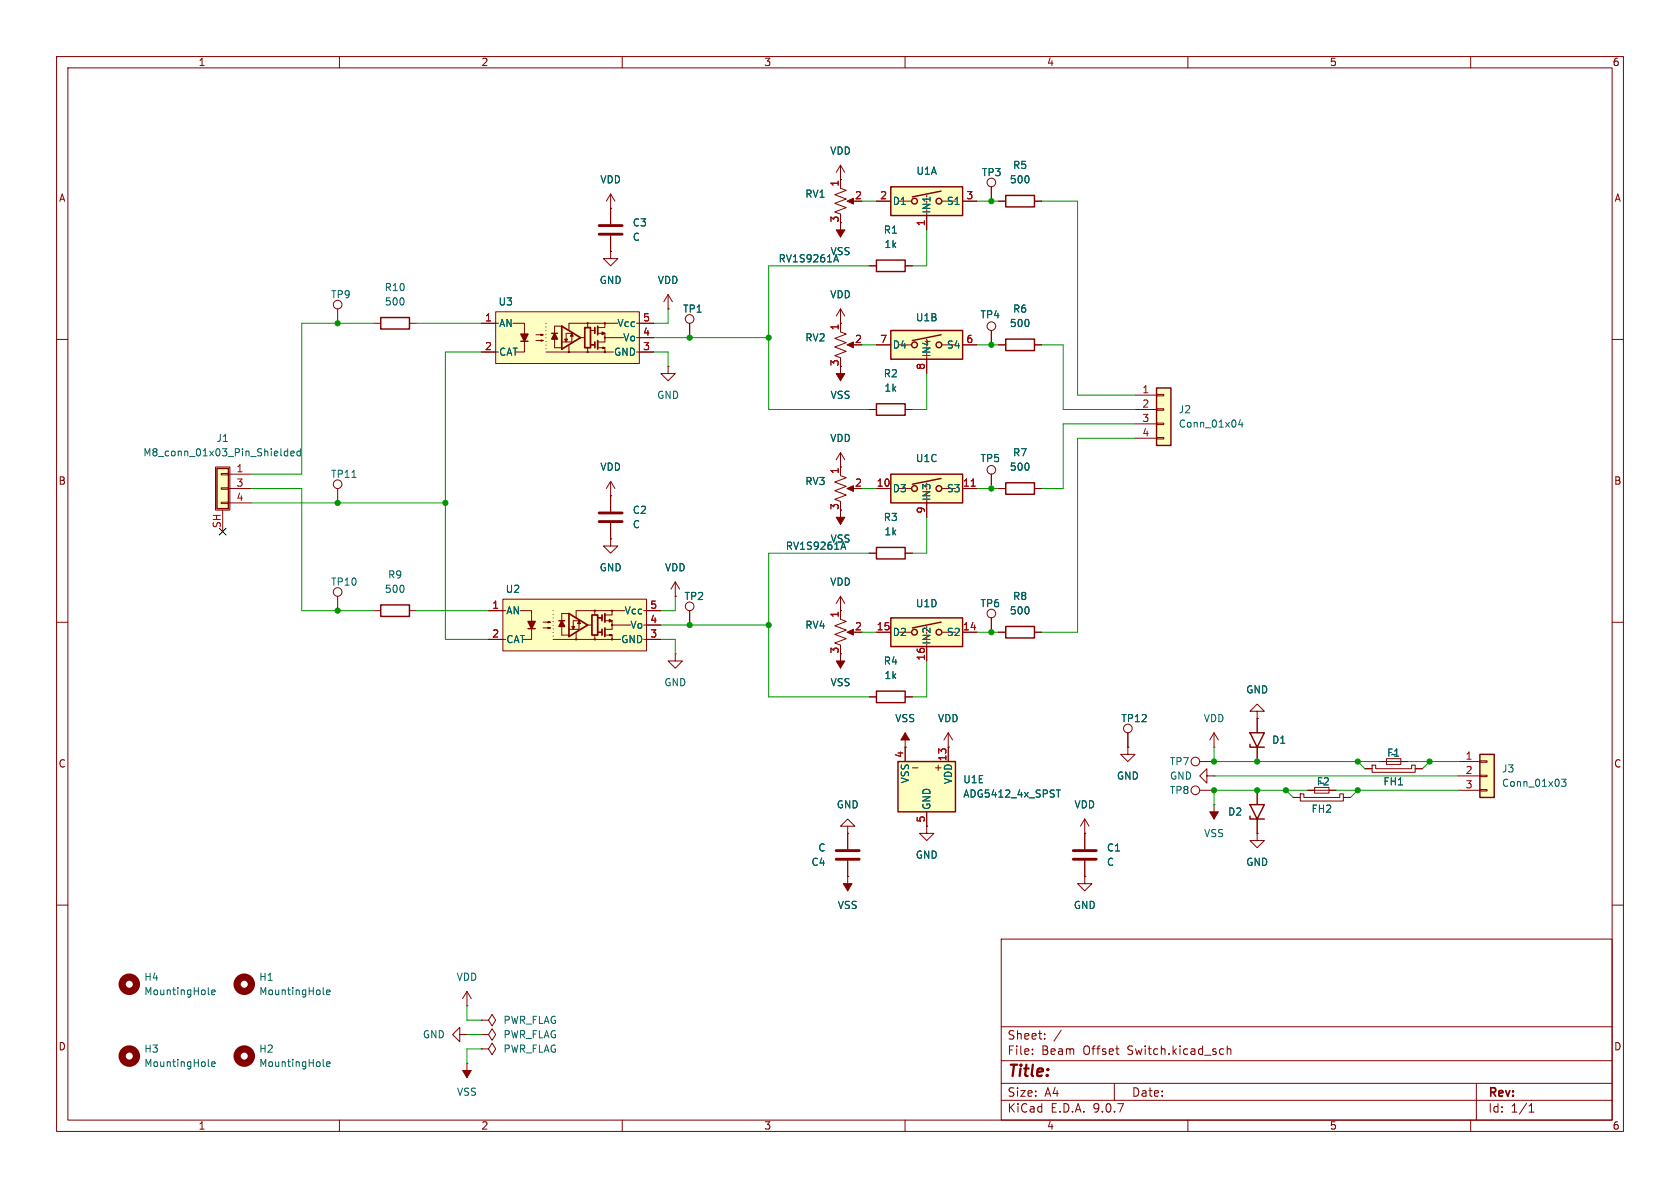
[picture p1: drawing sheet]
<svg xmlns="http://www.w3.org/2000/svg" width="297mm" height="210mm" viewBox="0 0 297 210" stroke-linecap="round" stroke-linejoin="round" font-family="sans-serif">
<g fill="none" stroke="#840000" stroke-width=".18">
<path d="M10 10h277v190h-277zM12 12h273v186h-273zM60 10v2M110 10v2M160 10v2M210 10v2M260 10v2M107.9 36.8h.1M107.9 34.3v5.3M107.9 34.3l-.7 1.3M107.9 34.3l.8 1.3M148.6 31.8h.1"/>
<path d="M148.6 29.2l-.8 1.3M148.6 29.2l.8 1.3M148.6 29.2v2.6M148.6 39.4v2.5M107.9 44.5v1.2h1.3l-1.3 1.3-1.2-1.3h1.2M107.9 44.5h.1M107.9 41.7v2.8M10 60h2M285 60h2M107.9 95.3v1.2h1.3l-1.3 1.3-1.2-1.3h1.2M107.9 95.3h.1M107.9 87.6h.1"/>
<path d="M107.9 85.1v5.3M107.9 92.5v2.8M107.9 85.1l-.7 1.3M107.9 85.1l.8 1.3M10 110h2M59.7 105.4v2.6M121.9 108v2.5M285 110h2M199.4 132.1v1.3h1.3l-1.3 1.2-1.3-1.2h1.3M199.4 132.1h.1M212.1 134.6h2.5M10 160h2"/>
<path d="M177 166h108v32h-108zM285 160h2M60 198v2M110 198v2M160 198v2M177 194.5h108M177 191.5h108M177 187.5h108M177 181.5h108M182.5 186.3v.1M182.5 185.5v.1M184.7 183.6v.1"/>
<path d="M184.7 182.8v.1M187.6 182.1l-1.3 2M197 191.5v3M197.2 185.4h.6M197.7 186.4h.1M210 198v2M215.9 185.4l.4 .1M216.3 186.3l-.4 .1M217 185.5l.2-.1 .3 .1 .1 .9M217 184.9v1.5M260 198v2M261 191.5v6.5"/>
<path d="M270.3 196.6h.9M270.3 195.5l.4-.4v1.5"/>
<circle cx="59.7" cy="104.6" r=".76"/>
<circle cx="121.9" cy="107.2" r=".76"/>
<circle cx="211.3" cy="134.6" r=".76"/>
</g>
<path d="M105.9 39.9h4.1M105.9 41.4h4.1M105.9 90.7h4.1M105.9 92.2h4.1" fill="none" stroke="#840000" stroke-width=".51"/>
<g fill="none" stroke="#840000" stroke-width="1.3">
<circle cx="22.9" cy="174" r="1.27"/>
<circle cx="43.2" cy="174" r="1.27"/>
<circle cx="22.9" cy="186.7" r="1.27"/>
<circle cx="43.2" cy="186.7" r="1.27"/>
</g>
<path d="M36.8 175.7l.2 .1M37.4 175.4l.6-.1v-.2l-.4-.1-.2 .2 .1 .6h.5M57.1 175.7l.2 .1M57.7 175.4l.6-.1v-.2l-.4-.1-.2 .2 .1 .6h.5M36.8 188.4l.2 .1M37.4 188.1l.6-.1v-.2l-.4-.1-.2 .2 .1 .6h.5M57.1 188.4l.2 .1M57.7 188.1l.6-.1v-.2l-.4-.1-.2 .2 .1 .6h.5" fill="none" stroke="#006464" stroke-width=".18"/>
<path d="M147.8 40.6h1.6l-.8 1.3z" fill="#840000" stroke="#840000" stroke-width=".18"/>
<path d="M157.5 33h12.7v5.1h-12.7z" fill="#ffffc2"/>
<g fill="none" stroke="#840000" stroke-width=".25">
<path d="M157.5 33h12.7v5.1h-12.7zM166.4 33.8l-5.1 1M67.3 56.1h5.1v2.1h-5.1zM154.9 46h5.1v2h-5.1z"/>
<circle cx="161.7" cy="35.6" r=".51"/>
<circle cx="166" cy="35.6" r=".51"/>
</g>
<g fill="none" stroke="#840000" stroke-width=".18">
<path d="M148.6 33.3l1 .4-2 .7 2 .8-2 .7 2 .8-2 .8 1 .3v.3M148.6 31.8v1.2M150.1 35.6h1M154.9 35.6h2.6M158.7 35.6h2.3M163.8 34.5v.3M163.8 38.1v2.5M166.6 35.6h2.3M170.2 35.6h2.5M59.7 54.6v2.6M66 57.2h1.3M72.4 57.2h1.3"/>
<path d="M153.7 47h1.2M160 47h1.3M59.7 86.4v2.5M213.4 137.2v-1.3l-1.3 1.3 1.3 1.2v-1.2h1.2M214.6 137.2h.1M231.1 139.7h5.1M232.4 139.2h2.5v1h-2.5zM241.3 135.9h1.3M242.6 135.3h.6v.6h6.4v-.6h.6v1.2h-7.6zM243.8 134.6h5.1M245.1 134.1h2.5v1h-2.5zM250.2 135.9h1.3"/>
<path d="M228.6 141h1.3M229.9 140.3h.6v.7h6.4v-.7h.6v1.3h-7.6zM237.5 141h1.3M82.5 177.8h.1M82.5 175.3v2.5M82.5 175.3l-.7 1.2M82.5 175.3l.8 1.2M82.5 188h.1M82.5 188v2.5M85.1 180.3h1.3l.6-1 .6 1-.6 1.1-.6-1.1M85.1 180.3h.1M85.1 185.4h1.3l.6-1 .6 1-.6 1-.6-1"/>
<path d="M85.1 185.4h.1M85.1 182.9h1.3l.6-1 .6 1-.6 1-.6-1M85.1 182.9h.1"/>
<circle cx="59.7" cy="53.8" r=".76"/>
<circle cx="59.7" cy="85.6" r=".76"/>
</g>
<path d="M62.2 84.4h.7" fill="none" stroke="#006464" stroke-width=".18"/>
<g fill="#840000" stroke="#840000" stroke-width=".18">
<path d="M149.7 35.6l1.2-.5v1z"/>
<path d="M81.8 189.2h1.5l-.8 1.3z"/>
</g>
<path d="M261.6 133.4h2.6v7.6h-2.6z" fill="#ffffc2"/>
<path d="M261.6 133.4h2.6v7.6h-2.6zM221 144.3v.5h2.5M221 142.2h2.5l-1.3 2.6z" fill="none" stroke="#840000" stroke-width=".25"/>
<g fill="none" stroke="#840000" stroke-width=".18">
<path d="M118.1 54.6h.1M118.1 52.1l-.8 1.2M118.1 52.1l.8 1.2M118.1 52.1v2.5M121.9 57.2v2.5M199.4 129.5v2.6M212.1 139.7h2.5M222.2 139.7v2.5M257.8 134.6h3.8M257.8 137.2h3.8M257.8 139.7h3.8M261.6 134.5h1.3v.2h-1.3z"/>
<path d="M261.6 137h1.3v.3h-1.3zM261.6 139.6h1.3v.2h-1.3zM222.2 147.3v1.3h1.3l-1.3 1.3-1.2-1.3h1.2M222.2 147.3h.1M222.2 144.8v2.5M81.3 182.9v-1.3l-1.3 1.3 1.3 1.3v-1.3h1.2M82.5 182.9h.1"/>
<circle cx="121.9" cy="56.4" r=".76"/>
<circle cx="199.4" cy="128.8" r=".76"/>
<circle cx="211.3" cy="139.7" r=".76"/>
</g>
<path d="M276.1 137.7h.7l-.4 .5 .4 .1v.6l-.2 .1-.5-.1" fill="none" stroke="#006464" stroke-width=".18"/>
<path d="M87.6 55.1h25.4v9.2h-25.4z" fill="#ffffc2"/>
<g fill="none" stroke="#840000" stroke-width=".18">
<path d="M85.1 57.2h2.5M87.6 55.1h25.4v9.2h-25.4zM90.7 57.2h2v5h-1.5M94.7 59.2h1.3l-.4 .1v-.2l.4 .1M99.3 57.7h-1.3v3.8h1.3M101.1 59.4v1.1h-1.8M101.3 58.9h-1.2v1M102.6 59.7h.8M103.9 57.2v.7M104.4 58.4h.8zM105.7 58.9h1.2l-.3 .2v-.3l.3 .1v1.6h-1.2M106.9 57.2v.7h-1.2"/>
<path d="M106.9 59.7h3.3M109.2 57.2h-8.6v1.2M112.5 57.2h3.1M112.5 59.7h3.1M85.1 62.2h2.5M94.7 60.2h1.3l-.4 .1v-.2l.4 .1M96.5 62.2h12M100.6 61v1.2M103.9 61.5v.7M104.4 61h.8zM105.7 61.5h1.2l-.3 .1v-.3l.3 .2v.7M112.5 62.2h3.1"/>
</g>
<path d="M97.5 58.9h1.1M92.1 60.3h1.2" fill="none" stroke="#840000" stroke-width=".25"/>
<path d="M96.5 57.2v5" fill="none" stroke="#840000" stroke-width=".18" stroke-dasharray="0 .6"/>
<path d="M99.3 57.7l3.3 2-3.3 2zM103.4 57.9h1v3.6h-1z" fill="none" stroke="#840000" stroke-width=".3"/>
<g fill="#840000" stroke="#840000" stroke-width=".25">
<path d="M92.1 59.1h1.2l-.6 1.2z"/>
<path d="M98 58.9l.6 1h-1.1z"/>
</g>
<g fill="#840000" stroke="#840000" stroke-width=".18">
<path d="M99.8 59.9h.5l-.2 .6z"/>
<path d="M101.1 58.9l.2 .5h-.5z"/>
<path d="M106.4 58.7l.5 .2-.5 .3z"/>
</g>
<g fill="#840000" stroke="#840000" stroke-width=".2">
<circle cx="100.6" cy="62.2" r=".1"/>
<circle cx="103.9" cy="57.1" r=".1"/>
<circle cx="103.9" cy="62.2" r=".1"/>
<circle cx="106.9" cy="57.1" r=".1"/>
<circle cx="106.9" cy="59.7" r=".1"/>
<circle cx="106.9" cy="62.2" r=".1"/>
</g>
<g fill="#840000" stroke="#840000" stroke-width=".3">
<path d="M105.2 57.9v1z"/>
<path d="M105.2 60.5v1z"/>
<path d="M105.7 57.7v1.5z"/>
<path d="M105.7 60.2v1.5z"/>
</g>
<path d="M147.8 45l.4 1.3" fill="none" stroke="#006464" stroke-width=".18"/>
<path d="M88.9 105.9h25.4v9.2h-25.4z" fill="#ffffc2"/>
<g fill="none" stroke="#840000" stroke-width=".18">
<path d="M118.1 64.8v1.2h1.3l-1.3 1.3-1.3-1.3h1.3M118.1 64.8h.1M148.6 82.6h.1M148.6 80l-.8 1.3M148.6 80l.8 1.3M148.6 80v2.6M86.4 108h2.5M86.4 113h2.5M88.9 105.9h25.4v9.2h-25.4zM91.9 108h2.1v5h-1.5M96 110h1.3l-.4 .1v-.2l.4 .1M96 111h1.3l-.4 .1v-.2l.4 .1"/>
<path d="M97.8 113h11.9M100.6 108.5h-1.3v3.8h1.3M101.9 111.8v1.2M102.4 110.2v1.1h-1.8M102.6 109.7h-1.3v1M103.9 110.5h.7M105.2 108v.7M105.2 112.3v.7M105.7 109.2h.7zM105.7 111.8h.7zM106.9 109.7h1.3l-.4 .2v-.3l.4 .1v1.6h-1.3M106.9 112.3h1.3l-.4 .1v-.3l.4 .2v.7"/>
<path d="M108.2 108v.7h-1.3M108.2 110.5h3.3M110.5 108h-8.6v1.2M113.8 108h3M113.8 110.5h3M113.8 113h3M119.4 115.6v1.2h1.2l-1.2 1.3-1.3-1.3h1.3M119.4 115.6h.1M119.4 105.4h.1M119.4 102.9l-.8 1.2M119.4 102.9l.7 1.2M119.4 102.9v2.5"/>
<path d="M175.3 109.2v2.6M191.8 147.3h.1M191.8 144.8l-.8 1.3M191.8 144.8l.7 1.3M191.8 144.8v2.5"/>
<circle cx="175.3" cy="108.5" r=".76"/>
</g>
<path d="M93.3 111.1h1.3M98.8 109.7h1" fill="none" stroke="#840000" stroke-width=".25"/>
<path d="M97.8 108v5" fill="none" stroke="#840000" stroke-width=".18" stroke-dasharray="0 .6"/>
<path d="M100.6 108.5l3.3 2-3.3 2zM104.6 108.7h1.1v3.6h-1.1z" fill="none" stroke="#840000" stroke-width=".3"/>
<g fill="#840000" stroke="#840000" stroke-width=".25">
<path d="M93.3 109.9h1.3l-.6 1.2z"/>
<path d="M99.3 109.7l.5 1h-1z"/>
</g>
<g fill="#840000" stroke="#840000" stroke-width=".18">
<path d="M101.1 110.7h.5l-.3 .6z"/>
<path d="M102.4 109.7l.2 .5h-.5z"/>
<path d="M107.7 109.5l.5 .2-.5 .3z"/>
</g>
<g fill="#840000" stroke="#840000" stroke-width=".2">
<circle cx="101.9" cy="113" r=".1"/>
<circle cx="105.2" cy="107.9" r=".1"/>
<circle cx="105.2" cy="113" r=".1"/>
<circle cx="108.2" cy="107.9" r=".1"/>
<circle cx="108.2" cy="110.5" r=".1"/>
<circle cx="108.2" cy="113" r=".1"/>
</g>
<g fill="#840000" stroke="#840000" stroke-width=".3">
<path d="M106.4 108.7v1z"/>
<path d="M106.4 111.3v1z"/>
<path d="M106.9 108.5v1.5z"/>
<path d="M106.9 111v1.5z"/>
</g>
<path d="M149.1 95.8l.4 1.3" fill="none" stroke="#006464" stroke-width=".18"/>
<path d="M157.5 83.8h12.7v5.1h-12.7z" fill="#ffffc2"/>
<g fill="none" stroke="#840000" stroke-width=".25">
<path d="M177.8 34.5h5.1v2.1h-5.1zM154.9 71.4h5.1v2h-5.1zM154.9 96.8h5.1v2h-5.1zM157.5 83.8h12.7v5.1h-12.7zM166.4 84.6l-5.1 1M177.8 85.3h5.1v2.1h-5.1zM177.8 110.7h5.1v2.1h-5.1zM154.9 122.2h5.1v2h-5.1z"/>
<circle cx="161.7" cy="86.4" r=".51"/>
<circle cx="166" cy="86.4" r=".51"/>
</g>
<g fill="none" stroke="#840000" stroke-width=".18">
<path d="M175.3 33v2.6M176.5 35.6h1.3M182.9 35.6h1.2M148.6 58.7l1 .4-2 .7 2 .8-2 .7 2 .8-2 .8 1 .3v.3M148.6 57.2h.1M148.6 54.6v3.8M148.6 54.6l-.8 1.3M148.6 54.6l.8 1.3M148.6 64.8v2.5M150.1 61h1M153.7 72.4h1.2M160 72.4h1.3"/>
<path d="M148.6 84.1l1 .4-2 .7 2 .8-2 .7 2 .8-2 .8 1 .3v.3M148.6 82.6v1.2M148.6 90.2v2.5M150.1 86.4h1M153.7 97.8h1.2M154.9 86.4h2.6M158.7 86.4h2.3M160 97.8h1.3M163.8 88.9v2.5M166.6 86.4h2.3M170.2 86.4h2.5M176.5 86.4h1.3"/>
<path d="M182.9 86.4h1.2M148.6 108h.1M148.6 109.5l1 .4-2 .7 2 .8-2 .7 2 .8-2 .8 1 .3v.3M148.6 105.4v3.8M148.6 115.6v2.5M148.6 105.4l-.8 1.3M148.6 105.4l.8 1.3M150.1 111.8h1M176.5 111.8h1.3M182.9 111.8h1.2M153.7 123.2h1.2M160 123.2h1.3"/>
<path d="M149.9 146.1h1.2l-1.2-1.3-1.3 1.3h1.3v1.2M149.9 147.3h.1"/>
<circle cx="175.3" cy="32.3" r=".76"/>
</g>
<path d="M171.7 85.9h.7" fill="none" stroke="#a90000" stroke-width=".18"/>
<g fill="#840000" stroke="#840000" stroke-width=".18">
<path d="M147.8 91.4h1.6l-.8 1.3z"/>
<path d="M149.7 86.4l1.2-.5v1z"/>
<path d="M147.8 66h1.6l-.8 1.3z"/>
<path d="M149.7 61l1.2-.5v1z"/>
<path d="M149.7 111.8l1.2-.5v1z"/>
<path d="M147.8 116.8h1.6l-.8 1.3z"/>
</g>
<path d="M157.5 58.4h12.7v5.1h-12.7z" fill="#ffffc2"/>
<g fill="none" stroke="#840000" stroke-width=".25">
<path d="M157.5 58.4h12.7v5.1h-12.7zM166.4 59.2l-5.1 1"/>
<circle cx="161.7" cy="61" r=".51"/>
<circle cx="166" cy="61" r=".51"/>
</g>
<path d="M154.9 61h2.6M158.7 61h2.3M163.8 63.5v2.5M166.6 61h2.3M170.2 61h2.5" fill="none" stroke="#840000" stroke-width=".18"/>
<path d="M158.7 134.6h10.2v8.9h-10.2z" fill="#ffffc2"/>
<path d="M158.7 134.6h10.2v8.9h-10.2z" fill="none" stroke="#840000" stroke-width=".25"/>
<path d="M160 132.1v2.5M161.3 135.7h1M167.6 132.1v2.5M214.6 132.1h.1M214.6 129.5l-.7 1.3M214.6 129.5l.8 1.3M214.6 129.5v2.6M163.8 143.5v2.6" fill="none" stroke="#840000" stroke-width=".18"/>
<path d="M186.7 139.6h.8M187.1 139.6v1.3" fill="none" stroke="#006464" stroke-width=".18"/>
<path d="M38.4 82.8h2v7.1h-2z" fill="#ffffc2"/>
<path d="M38.1 82.6h2.5v7.6h-2.5zM39.1 83.7h1.3v.2h-1.3zM39.1 86.2h1.3v.3h-1.3zM39.1 88.8h1.3v.2h-1.3zM39.4 90.2v3.8M40.4 83.8h4M40.4 86.4h4M40.4 88.9h4M149.9 154.9h.1M149.9 154.9v2.6M163.8 146.1v1.2h1.3l-1.3 1.3-1.2-1.3h1.2M163.8 146.1h.1" fill="none" stroke="#840000" stroke-width=".18"/>
<path d="M38.4 82.8h2v7.1h-2z" fill="none" stroke="#840000" stroke-width=".25"/>
<path d="M50.9 79.3v1.3M50.9 79.8l-.4-.1-.2 .3 .1 .5h.5M53.1 79.8l-.4-.1-.2 .3 .1 .5h.5M53.1 79.3v1.3M51.4 80.2l.6-.2-.1-.2-.3-.1-.2 .2 .1 .6h.4" fill="none" stroke="#006464" stroke-width=".18"/>
<path d="M149.1 156.2h1.5l-.7 1.3z" fill="#840000" stroke="#840000" stroke-width=".18"/>
<path d="M204.5 68.6h2.5v10.1h-2.5z" fill="#ffffc2"/>
<path d="M177.8 59.9h5.1v2.1h-5.1zM204.5 68.6h2.5v10.1h-2.5zM221 131.6v.5h2.5M221 129.5h2.5l-1.3 2.6z" fill="none" stroke="#840000" stroke-width=".25"/>
<g fill="none" stroke="#840000" stroke-width=".18">
<path d="M175.3 58.4v2.6M176.5 61h1.3M182.9 61h1.2M200.7 69.9h3.8M200.7 72.4h3.8M200.7 74.9h3.8M200.7 77.5h3.8M204.5 69.7h1.2v.3h-1.2zM204.5 72.3h1.2v.2h-1.2zM204.5 74.8h1.2v.3h-1.2zM204.5 77.3h1.2v.3h-1.2zM175.3 83.8v2.6"/>
<path d="M160 132.1h.1M160 129.5v2.6M167.6 132.1h.1M167.6 129.5l-.7 1.3M167.6 129.5l.8 1.3M167.6 129.5v2.6M222.2 125.7h1.3l-1.3-1.2-1.2 1.2h1.2v1.3M222.2 127h.1M222.2 127v2.5M222.2 132.1v2.5M149.9 147.3v2.8M149.9 152.1v2.8"/>
<path d="M191.8 154.9v1.3h1.2l-1.2 1.3-1.3-1.3h1.3M191.8 154.9h.1M191.8 147.3v2.8M191.8 152.1v2.8M214.6 142.2h.1M214.6 142.2v2.6"/>
<circle cx="175.3" cy="57.7" r=".76"/>
<circle cx="175.3" cy="83.1" r=".76"/>
</g>
<path d="M219.3 74.2l-.3 .9h.8M219.6 74.7v.8" fill="none" stroke="#006464" stroke-width=".18"/>
<path d="M147.8 151.9h4.1M147.8 150.4h4.1M189.7 151.9h4.1M189.7 150.4h4.1" fill="none" stroke="#840000" stroke-width=".51"/>
<g fill="#840000" stroke="#840000" stroke-width=".18">
<path d="M160 129.5l.8 1.3h-1.5z"/>
<path d="M213.9 143.5h1.5l-.8 1.3z"/>
</g>
<path d="M157.5 109.2h12.7v5.1h-12.7z" fill="#ffffc2"/>
<g fill="none" stroke="#840000" stroke-width=".25">
<path d="M67.3 106.9h5.1v2.1h-5.1zM157.5 109.2h12.7v5.1h-12.7zM166.4 110l-5.1 1"/>
<circle cx="161.7" cy="111.8" r=".51"/>
<circle cx="166" cy="111.8" r=".51"/>
</g>
<g fill="none" stroke="#840000" stroke-width=".18">
<path d="M107.9 36.8h.1M107.9 36.8v2.8M148.6 31.8h.1M148.6 31.8v1.2M154.9 35.6h2.6M163.8 38.1v2.5M170.2 35.6h2.5M175.3 33v2.6M176.5 35.6h1.3M182.9 35.6h1.2M85.1 57.2h2.5M107.9 44.5h.1"/>
<path d="M107.9 41.7v2.8M113 57.2h2.6M113 59.7h2.6M118.1 54.6h.1M121.9 57.2v2.5M148.6 57.2h.1M148.6 57.2v1.2M153.7 47h1.2M160 47h1.3M175.3 58.4v2.6M85.1 62.2h2.5M113 62.2h2.6"/>
<path d="M153.7 72.4h1.2M154.9 61h2.6M160 72.4h1.3M163.8 63.5v2.5M170.2 61h2.5M176.5 61h1.3M182.9 61h1.2M107.9 95.3h.1M107.9 87.6h.1M107.9 87.6v2.8M107.9 92.5v2.8M148.6 82.6h.1"/>
<path d="M148.6 82.6v1.2M153.7 97.8h1.2M154.9 86.4h2.6M160 97.8h1.3M163.8 88.9v2.5M170.2 86.4h2.5M175.3 83.8v2.6M176.5 86.4h1.3M182.9 86.4h1.2M66 108h1.3M72.4 108h1.3M86.4 108h2.5"/>
<path d="M86.4 113h2.5M114.3 108h2.5M114.3 113h2.5M114.3 110.5h2.5M119.4 105.4h.1M121.9 108v2.5M148.6 108h.1M148.6 108v1.2M154.9 111.8h2.6M158.7 111.8h2.3M163.8 110.7v.3M163.8 114.3v2.5"/>
<path d="M166.6 111.8h2.3M170.2 111.8h2.5M175.3 109.2v2.6M176.5 111.8h1.3M182.9 111.8h1.2M153.7 123.2h1.2M160 132.1h.1M160 123.2h1.3M160 132.1v2.5M167.6 132.1h.1M167.6 132.1v2.5M199.4 132.1h.1"/>
<path d="M199.4 129.5v2.6M222.2 127h.1M222.2 127v2.5M222.2 132.1v2.5M222.2 139.7v2.5M231.1 139.7h1.3M234.9 139.7h1.3M241.3 135.9h1.3M243.8 134.6h1.3M247.6 134.6h1.3M250.2 135.9h1.3M149.9 147.3h.1"/>
<path d="M149.9 154.9h.1M149.9 147.3v2.8M149.9 152.1v2.8M163.8 146.1h.1M163.8 143.5v2.6M191.8 154.9h.1M191.8 147.3h.1M191.8 147.3v2.8M191.8 152.1v2.8M222.2 147.3h.1M222.2 144.8v2.5M228.6 141h1.3"/>
<path d="M237.5 141h1.3"/>
</g>
<g fill="none" stroke="#009600" stroke-width=".18">
<path d="M152.4 35.6h2.5M172.7 35.6h3.8M184.1 35.6h6.4v34.3h10.2M66 57.2h-12.7v26.6h-8.9M73.7 57.2h11.4M115.6 59.7h20.3M118.1 54.6v2.6h-2.5M153.7 47h-17.8v25.4h17.8M163.8 40.6v6.4h-2.5M85.1 62.2h-6.4v50.8h7.7M115.6 62.2h2.5v2.6M152.4 61h2.5"/>
<path d="M163.8 66v6.4h-2.5M172.7 61h3.8M184.1 61h3.9v11.4h12.7M200.7 74.9h-12.7v11.5h-3.9M200.7 77.5h-10.2v34.3h-6.4M44.4 86.4h8.9v21.6h12.7M44.4 88.9h34.3M152.4 86.4h2.5M153.7 97.8h-17.8v25.4h17.8M163.8 91.4v6.4h-2.5M172.7 86.4h3.8M73.7 108h12.7"/>
<path d="M116.8 113h2.6v2.6M116.8 110.5h19.1M119.4 105.4v2.6h-2.6M152.4 111.8h2.5M163.8 116.8v6.4h-2.5M172.7 111.8h3.8M214.6 132.1v2.5h29.2M214.6 137.2h43.2M227.3 139.7l1.3 1.3M231.1 139.7h-16.5v2.5M236.2 139.7h21.6M240 139.7l-1.2 1.3"/>
<path d="M240 134.6l1.3 1.3M248.9 134.6h8.9M252.7 134.6l-1.2 1.3M82.5 177.8v2.5h2.6M82.5 182.9h2.6M85.1 185.4h-2.6v2.6"/>
</g>
<path d="M38.8 93.4l1.2 1.2M40 93.4l-1.2 1.2" fill="none" stroke="#000084" stroke-width=".18"/>
<path d="M171.7 85.9h.7" fill="none" stroke="#a90000" stroke-width=".18"/>
<path d="M147.8 45l.4 1.3M149.1 95.8l.4 1.3M186.7 139.6h.8M187.1 139.6v1.3" fill="none" stroke="#006464" stroke-width=".18"/>
<g fill="#009600" stroke="#009600" stroke-width=".18">
<circle cx="135.9" cy="110.5" r=".46"/>
<circle cx="175.3" cy="111.8" r=".46"/>
<circle cx="135.9" cy="59.7" r=".46"/>
<circle cx="59.7" cy="88.9" r=".46"/>
<circle cx="78.7" cy="88.9" r=".46"/>
<circle cx="59.7" cy="57.2" r=".46"/>
<circle cx="59.7" cy="108" r=".46"/>
<circle cx="121.9" cy="110.5" r=".46"/>
<circle cx="121.9" cy="59.7" r=".46"/>
<circle cx="252.7" cy="134.6" r=".46"/>
<circle cx="240" cy="134.6" r=".46"/>
<circle cx="240" cy="139.7" r=".46"/>
<circle cx="227.3" cy="139.7" r=".46"/>
<circle cx="222.2" cy="139.7" r=".46"/>
<circle cx="214.6" cy="139.7" r=".46"/>
<circle cx="214.6" cy="134.6" r=".46"/>
<circle cx="222.2" cy="134.6" r=".46"/>
<circle cx="175.3" cy="61" r=".46"/>
<circle cx="175.3" cy="86.4" r=".46"/>
<circle cx="175.3" cy="35.6" r=".46"/>
</g>
<text font-size="2.8" fill="#840000" x="178" y="190.9">Title:</text>
<g font-size="2.1" fill="#840000">
<text x="178" y="184">Sheet:</text>
<text x="178" y="186.7">File:</text>
<text x="184.1" y="186.7">Beam</text>
<text x="191.5" y="186.7">Offset</text>
<text x="199.5" y="186.7">Switch.kicad_sch</text>
<text x="178" y="196.9">KiCad</text>
<text x="178" y="194.1">Size:</text>
<text x="184.7" y="194.1">A4</text>
<text x="185.7" y="196.9">E.D.A.</text>
<text x="193.3" y="196.9">9.0.7</text>
<text x="200" y="194.1">Date:</text>
<text x="263" y="194.3">Rev:</text>
<text x="263" y="196.9">Id:</text>
<text x="267.1" y="196.9">1/1</text>
</g>
<g font-size="1.8" fill="#840000">
<text x="35" y="11.9">1</text>
<text x="85" y="11.9">2</text>
<text x="135" y="11.9">3</text>
<text x="185" y="11.9">4</text>
<text x="235" y="11.9">5</text>
<text x="285" y="11.9">6</text>
<text x="10.3" y="35.9">A</text>
<text x="285.3" y="35.9">A</text>
<text x="10.3" y="85.9">B</text>
<text x="285.3" y="85.9">B</text>
<text x="148.3" y="90.2" transform="rotate(-90 148.3 90.2)">3</text>
<text x="10.3" y="135.9">C</text>
<text x="165" y="136.5">+</text>
<text x="285.3" y="135.9">C</text>
<text x="10.3" y="185.9">D</text>
<text x="285.3" y="185.9">D</text>
<text x="35" y="199.9">1</text>
<text x="85" y="199.9">2</text>
<text x="135" y="199.9">3</text>
<text x="185" y="199.9">4</text>
<text x="235" y="199.9">5</text>
<text x="285" y="199.9">6</text>
</g>
<g font-size="1.8" fill="#006464">
<text x="146.7" y="27.5">VDD</text>
<text x="106" y="32.6">VDD</text>
<text x="142.3" y="35.2">RV1</text>
<text x="161.9" y="31.1">U1A</text>
<text x="173.5" y="31.3">TP3</text>
<text x="178.4" y="32.6">500</text>
<text x="179" y="30.1">R5</text>
<text x="111.8" y="40.2">C3</text>
<text x="156.1" y="41.5">R1</text>
<text x="157.7" y="36.4">D1</text>
<text x="164.7" y="37.8" transform="rotate(-90 164.7 37.8)">IN1</text>
<text x="167.3" y="36.4">S1</text>
<text x="111.8" y="42.8">C</text>
<text x="137.5" y="46.6">RV1S9261A</text>
<text x="146.7" y="45.3">VSS</text>
<text x="156.3" y="44">1k</text>
<text x="58.4" y="52.9">TP9</text>
<text x="67.9" y="51.7">R10</text>
<text x="105.9" y="50.4">GND</text>
<text x="116.2" y="50.4">VDD</text>
<text x="146.7" y="52.9">VDD</text>
<text x="67.9" y="54.2">500</text>
<text x="88" y="54.2">U3</text>
<text x="88.1" y="58">AN</text>
<text x="109.1" y="58">Vcc</text>
<text x="120.7" y="55.5">TP1</text>
<text x="161.8" y="57">U1B</text>
<text x="173.2" y="56.5">TP4</text>
<text x="178.4" y="58">500</text>
<text x="179" y="55.5">R6</text>
<text x="88.1" y="63.1">CAT</text>
<text x="108.4" y="63.1">GND</text>
<text x="110.1" y="60.6">Vo</text>
<text x="142.3" y="60.6">RV2</text>
<text x="157.7" y="61.8">D4</text>
<text x="164.7" y="63.2" transform="rotate(-90 164.7 63.2)">IN4</text>
<text x="167.3" y="61.8">S4</text>
<text x="116.1" y="70.7">GND</text>
<text x="146.7" y="70.7">VSS</text>
<text x="156.1" y="66.9">R2</text>
<text x="156.3" y="69.4">1k</text>
<text x="208.3" y="73.3">J2</text>
<text x="208.3" y="75.8">Conn_01x04</text>
<text x="25.2" y="80.9">M8_conn_01x03_Pin_Shielded</text>
<text x="38.2" y="78.3">J1</text>
<text x="106" y="83.4">VDD</text>
<text x="146.7" y="78.3">VDD</text>
<text x="161.8" y="81.9">U1C</text>
<text x="173.2" y="81.9">TP5</text>
<text x="178.4" y="83.4">500</text>
<text x="179" y="80.9">R7</text>
<text x="58.4" y="84.7">TP11</text>
<text x="142.3" y="86">RV3</text>
<text x="157.7" y="87.2">D3</text>
<text x="164.7" y="88.6" transform="rotate(-90 164.7 88.6)">IN3</text>
<text x="167.3" y="87.2">S3</text>
<text x="111.8" y="91">C2</text>
<text x="111.8" y="93.6">C</text>
<text x="156.1" y="92.3">R3</text>
<text x="156.3" y="94.8">1k</text>
<text x="105.9" y="101.2">GND</text>
<text x="117.5" y="101.2">VDD</text>
<text x="138.8" y="97.4">RV1S9261A</text>
<text x="146.7" y="96.1">VSS</text>
<text x="58.4" y="103.7">TP10</text>
<text x="67.9" y="105">500</text>
<text x="68.5" y="102.5">R9</text>
<text x="89.3" y="105">U2</text>
<text x="120.9" y="106.3">TP2</text>
<text x="146.7" y="103.7">VDD</text>
<text x="161.8" y="107.5">U1D</text>
<text x="173.2" y="107.5">TP6</text>
<text x="179" y="106.3">R8</text>
<text x="89.4" y="108.8">AN</text>
<text x="89.4" y="113.9">CAT</text>
<text x="109.7" y="113.9">GND</text>
<text x="110.3" y="108.8">Vcc</text>
<text x="111.4" y="111.4">Vo</text>
<text x="142.3" y="111.4">RV4</text>
<text x="157.7" y="112.6">D2</text>
<text x="167.3" y="112.6">S2</text>
<text x="178.4" y="108.8">500</text>
<text x="156.1" y="117.7">R4</text>
<text x="164.7" y="114" transform="rotate(-90 164.7 114)">IN2</text>
<text x="117.3" y="121.5">GND</text>
<text x="146.7" y="121.5">VSS</text>
<text x="156.3" y="120.2">1k</text>
<text x="220.2" y="122.8">GND</text>
<text x="158.2" y="127.9">VSS</text>
<text x="165.7" y="127.9">VDD</text>
<text x="198.1" y="127.9">TP12</text>
<text x="212.7" y="127.9">VDD</text>
<text x="224.8" y="131.7">D1</text>
<text x="160.9" y="136.5">-</text>
<text x="206.7" y="135.5">TP7</text>
<text x="245.1" y="134">F1</text>
<text x="245.8" y="134.2">~</text>
<text x="265.4" y="136.8">J3</text>
<text x="147.8" y="143.1">GND</text>
<text x="160.9" y="138.6" transform="rotate(-90 160.9 138.6)">VSS</text>
<text x="164.7" y="143.3" transform="rotate(-90 164.7 143.3)">GND</text>
<text x="168.5" y="138.7" transform="rotate(-90 168.5 138.7)">VDD</text>
<text x="170.2" y="138.7">U1E</text>
<text x="170.2" y="141.2">ADG5412_4x_SPST</text>
<text x="189.9" y="143.1">VDD</text>
<text x="197.4" y="138">GND</text>
<text x="206.7" y="140.6">TP8</text>
<text x="206.7" y="138">GND</text>
<text x="231.8" y="143.9">FH2</text>
<text x="232.7" y="139">F2</text>
<text x="233.1" y="139.3">~</text>
<text x="244.5" y="139">FH1</text>
<text x="265.4" y="139.3">Conn_01x03</text>
<text x="212.8" y="148.2">VSS</text>
<text x="217" y="144.4">D2</text>
<text x="143.4" y="153.3">C4</text>
<text x="144.6" y="150.7">C</text>
<text x="161.8" y="152">GND</text>
<text x="195.6" y="150.7">C1</text>
<text x="195.6" y="153.3">C</text>
<text x="220.2" y="153.3">GND</text>
<text x="148" y="160.9">VSS</text>
<text x="189.7" y="160.9">GND</text>
<text x="25.4" y="173.6">H4</text>
<text x="45.7" y="173.6">H1</text>
<text x="80.6" y="173.6">VDD</text>
<text x="25.4" y="176.1">MountingHole</text>
<text x="45.7" y="176.1">MountingHole</text>
<text x="74.7" y="183.7">GND</text>
<text x="88.9" y="181.2">PWR_FLAG</text>
<text x="88.9" y="183.7">PWR_FLAG</text>
<text x="25.4" y="186.3">H3</text>
<text x="25.4" y="188.8">MountingHole</text>
<text x="45.7" y="186.3">H2</text>
<text x="45.7" y="188.8">MountingHole</text>
<text x="88.9" y="186.3">PWR_FLAG</text>
<text x="80.7" y="193.9">VSS</text>
</g>
<g font-size="1.8" fill="#a90000">
<text x="148.3" y="33.1" transform="rotate(-90 148.3 33.1)">1</text>
<text x="151.1" y="35.3">2</text>
<text x="155.5" y="35.3">2</text>
<text x="170.7" y="35.3">3</text>
<text x="148.3" y="39.4" transform="rotate(-90 148.3 39.4)">3</text>
<text x="163.6" y="40.1" transform="rotate(-90 163.6 40.1)">1</text>
<text x="85.7" y="56.9">1</text>
<text x="113.6" y="56.9">5</text>
<text x="113.6" y="59.4">4</text>
<text x="148.3" y="58.5" transform="rotate(-90 148.3 58.5)">1</text>
<text x="85.7" y="62">2</text>
<text x="113.6" y="62">3</text>
<text x="148.3" y="64.8" transform="rotate(-90 148.3 64.8)">3</text>
<text x="151.1" y="60.7">2</text>
<text x="155.5" y="60.7">7</text>
<text x="163.6" y="65.5" transform="rotate(-90 163.6 65.5)">8</text>
<text x="170.7" y="60.7">6</text>
<text x="201.9" y="69.6">1</text>
<text x="201.9" y="72.1">2</text>
<text x="201.9" y="74.7">3</text>
<text x="201.9" y="77.2">4</text>
<text x="41.7" y="83.6">1</text>
<text x="148.3" y="83.9" transform="rotate(-90 148.3 83.9)">1</text>
<text x="41.7" y="86.1">3</text>
<text x="41.7" y="88.6">4</text>
<text x="151.1" y="86.1">2</text>
<text x="154.9" y="86.1">10</text>
<text x="170.1" y="86.1">11</text>
<text x="39.1" y="93.4" transform="rotate(-90 39.1 93.4)">SH</text>
<text x="163.6" y="90.9" transform="rotate(-90 163.6 90.9)">9</text>
<text x="86.9" y="107.7">1</text>
<text x="114.9" y="107.7">5</text>
<text x="86.9" y="112.8">2</text>
<text x="114.9" y="110.2">4</text>
<text x="114.9" y="112.8">3</text>
<text x="148.3" y="109.3" transform="rotate(-90 148.3 109.3)">1</text>
<text x="151.1" y="111.5">2</text>
<text x="154.9" y="111.5">15</text>
<text x="170.1" y="111.5">14</text>
<text x="148.3" y="115.6" transform="rotate(-90 148.3 115.6)">3</text>
<text x="163.6" y="116.9" transform="rotate(-90 163.6 116.9)">16</text>
<text x="159.8" y="134.1" transform="rotate(-90 159.8 134.1)">4</text>
<text x="167.4" y="134.7" transform="rotate(-90 167.4 134.7)">13</text>
<text x="259" y="134.4">1</text>
<text x="259" y="136.9">2</text>
<text x="259" y="139.4">3</text>
<text x="163.6" y="145.5" transform="rotate(-90 163.6 145.5)">5</text>
</g>
</svg>
